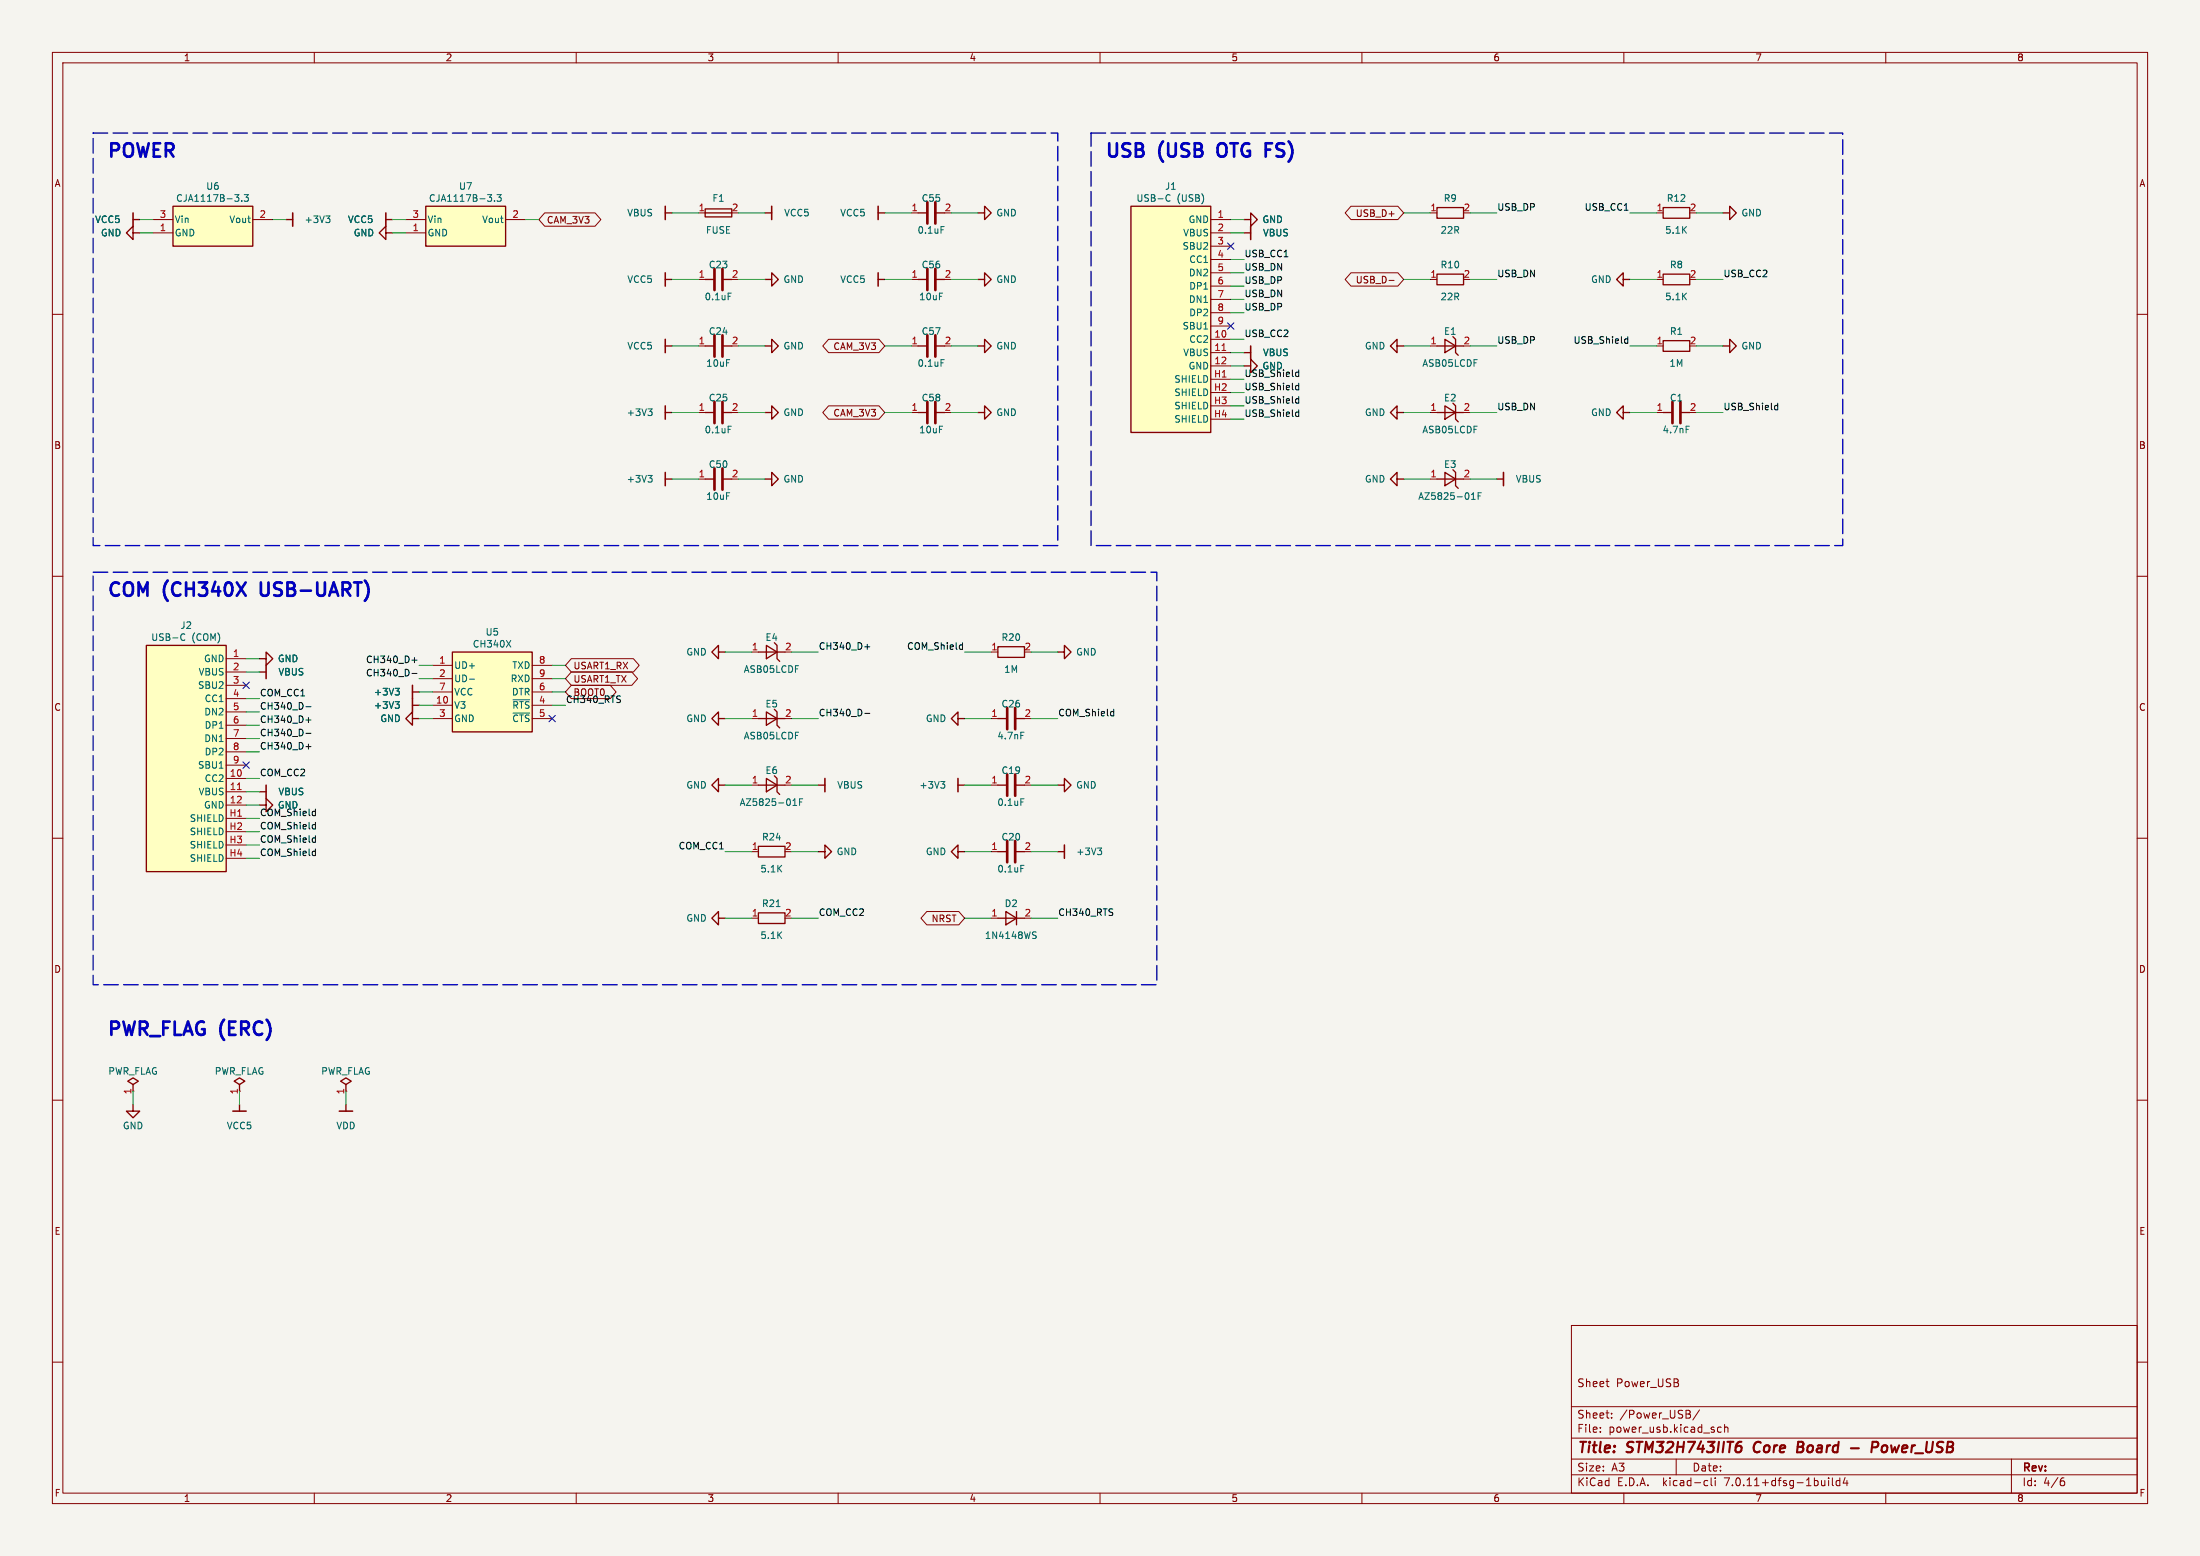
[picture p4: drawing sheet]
<svg xmlns="http://www.w3.org/2000/svg" width="420mm" height="297mm" viewBox="0 0 420 297" stroke-linecap="round" stroke-linejoin="round" font-family="sans-serif">
<path d="M0 0h420v297h-420z" fill="#f5f4ef" stroke="#f5f4ef" stroke-width=".19"/>
<g fill="none" stroke="#840000" stroke-width=".19">
<path d="M10 10h400v277h-400zM12 12h396v273h-396zM60 10v2M110 10v2M160 10v2M210 10v2M260 10v2M310 10v2M360 10v2M257.9 39.4h9l1.1 1.2-1.1 1.3h-9l-1.1-1.3zM10 60h2M29.2 44.5h3.8"/>
<path d="M29.2 41.9h3.8M48.3 41.9h3.8M77.5 44.5h3.8M77.5 41.9h3.8M96.5 41.9h3.8M104 40.6h9.6l1.1 1.3-1.1 1.3h-9.6l-1.1-1.3zM133.3 40.6h1.3M133.3 53.3h1.3M174 40.6h1.3M174 53.3h1.3M231.1 44.5h3.8M231.1 41.9h3.8"/>
<path d="M231.1 47h3.8M231.1 49.5h3.8M231.1 52.1h3.8M231.1 54.6h3.8M231.1 57.2h3.8M231.1 59.7h3.8M257.9 52.1h9l1.1 1.2-1.1 1.3h-9l-1.1-1.3zM265.2 53.5h.9M273 40.6h1.3M273 53.3h1.3M316.2 40.6h1.3M316.2 53.3h1.3"/>
<path d="M408 60h2M133.3 66h1.3M133.3 78.7h1.3M158.2 64.8h9.6l1.1 1.2-1.1 1.3h-9.6l-1.1-1.3zM158.2 77.5h9.6l1.1 1.2-1.1 1.3h-9.6l-1.1-1.3zM174 66h1.3M174 78.7h1.3M231.1 64.8h3.8M231.1 67.3h3.8M231.1 69.9h3.8M231.1 62.2h3.8M231.1 72.4h3.8"/>
<path d="M231.1 74.9h3.8M231.1 77.5h3.8M273 66h1.3M273 78.7h1.3M316.2 66h1.3M316.2 78.7h1.3M133.3 91.4h1.3M231.1 80h3.8M273 91.4h1.3M10 110h2M408 110h2M43.2 125.7h3.8"/>
<path d="M43.2 128.3h3.8M43.2 130.8h3.8M43.2 133.4h3.8M43.2 135.9h3.8M43.2 138.4h3.8M82.5 127h3.9M82.5 134.6h3.9M82.5 129.5h3.9M82.5 137.2h3.9M82.5 132.1h3.9M101.6 127h3.8M101.6 134.6h3.8"/>
<path d="M101.6 129.5h3.8M101.6 137.2h3.8M101.6 132.1h3.8M109.1 130.8h7.4l1.1 1.3-1.1 1.3h-7.4l-1.2-1.3zM109.1 128.3h11.5l1.1 1.2-1.1 1.3h-11.5l-1.2-1.3zM109.1 125.7h11.8l1.1 1.3-1.1 1.3h-11.8l-1.2-1.3zM143.5 137.2h1.3M143.5 124.5h1.3M189.2 137.2h1.3M189.2 124.5h1.3M10 160h2M43.2 148.6h3.8"/>
<path d="M43.2 151.1h3.8M43.2 153.7h3.8M43.2 141h3.8M43.2 143.5h3.8M43.2 146.1h3.8M43.2 156.2h3.8M43.2 158.8h3.8M143.5 149.9h1.3M189.2 149.9h1.3M408 160h2M43.2 161.3h3.8M43.2 163.8h3.8"/>
<path d="M143.5 175.3h1.3M143.5 162.6h1.3M176.9 174h6.1l1.1 1.3-1.1 1.2h-6.1l-1.1-1.2zM189.2 175.3h1.3M189.2 162.6h1.3M10 210h2M408 210h2M10 260h2M300 253h108v32h-108zM408 260h2M300 278.5h108M300 274.5h108"/>
<path d="M300 268.5h108M305.5 273.2v.2M305.5 272.5v.1M306.6 263.7h.6M307 264.7h.2M307.7 270.5v.2M307.7 269.8v.1M320 278.5v3M322.4 269.9a.4 .4 0 0 1 .3 .4 .4 .4 0 0 1-.3 .4M322.5 269.3l.2 .2-.2 .3M324.4 269.1l-1.2 1.9M328.6 272.5l-.4-.1-.3 .3 .1 .6h.6"/>
<path d="M329.2 272.5l.2-.1 .4 .1 .1 .9M329.2 271.9v1.5M384 278.5v6.5M60 285v2M110 285v2M160 285v2M210 285v2M260 285v2M300 281.5h108M310 285v2M325.6 282.6l.4 .1M326 283.5l-.4 .1"/>
<path d="M326.7 282.1v1.3l.2 .2M327.4 282.1v.1M327.4 282.6v1M349.1 282.1v.1M349.1 282.6v1M349.8 282.1v1.3l.2 .2M351.2 282.7l-.4-.1-.3 .3 .2 .6h.5M351.2 282.1v1.5M352.2 282l-.3 1.1h.9M352.6 282.6v1M360 285v2M393.6 282.7h.3l.3 .2-.1 .5-.5 .2"/>
<path d="M394 282.1l-.4 .1"/>
</g>
<path d="M332.1 275.2h.3M332.2 276l.3 .3-.1 .5-.2 .3M335.1 275.5l-.1 .2a1.24 1.24 0 0 0 .1 1.4M343.2 276.2h.6M343.8 276.2l.3 .1M344 275.2h-.7l-.3 2 1-.1M344.1 276.1l-.3 .1M353.3 276.4h1.6M357.4 276.3h.7a.55 .55 0 0 0 .5-.5 .55 .55 0 0 0-.3-.6h-.8l-.3 2M360 275.9a.62 .62 0 0 0-.7 .4v.7l.5 .2" fill="none" stroke="#840000" stroke-width=".4"/>
<g fill="none" stroke="#840000" stroke-width=".3">
<path d="M127 39.4v2.5M147.3 39.4v2.5M167.6 39.4v2.5M25.4 40.6v2.6M55.9 40.6v2.6M73.7 40.6v2.6M127 52.1v2.5M167.6 52.1v2.5M238.8 43.2v2.5M127 64.8v2.5M127 77.5v2.5M238.8 66v2.6"/>
<path d="M127 90.2v2.5M287 90.2v2.5M50.8 127v2.5M78.7 130.8v5.1M50.8 149.9v2.5M157.5 148.6v2.5M182.9 148.6v2.5M203.2 161.3v2.5M44.4 212.1h2.6M64.8 212.1h2.5"/>
</g>
<g fill="none" stroke="#840000" stroke-width=".25">
<path d="M33 39.4h15.3v7.6h-15.3zM81.3 39.4h15.2v7.6h-15.2zM134.6 39.9h5.1v1.5h-5.1zM215.9 39.4h15.2v43.2h-15.2zM274.3 39.6h5.1v2.1h-5.1zM317.5 39.6h5.1v2.1h-5.1zM25.4 44.5v-1.3l-1.3 1.3 1.3 1.2v-1.2h1.3M25.4 41.9h1.3M54.6 41.9h1.3M73.7 44.5v-1.3l-1.3 1.3 1.3 1.2v-1.2h1.2M73.7 41.9h1.2M127 53.3h1.3"/>
<path d="M127 40.6h1.3M134.6 53.3h1.8M134.6 40.6h5.1M137.9 53.3h1.8M146 53.3h1.3v-1.2l1.3 1.2-1.3 1.3v-1.3M146 40.6h1.3M167.6 53.3h1.3M167.6 40.6h1.3M175.3 53.3h1.7M175.3 40.6h1.7M178.6 53.3h1.7M178.6 40.6h1.7"/>
<path d="M186.7 40.6h1.3v-1.2l1.2 1.2-1.2 1.3v-1.3M186.7 53.3h1.3v-1.2l1.2 1.2-1.2 1.3v-1.3M237.5 41.9h1.3v-1.3l1.2 1.3-1.2 1.3v-1.3M237.5 44.5h1.3M274.3 52.3h5.1v2.1h-5.1zM309.9 53.3v-1.2l-1.3 1.2 1.3 1.3v-1.3h1.2M317.5 52.3h5.1v2.1h-5.1zM328.9 40.6h1.3v-1.2l1.3 1.2-1.3 1.3v-1.3M127 78.7h1.3M127 66h1.3M134.6 78.7h1.8M134.6 66h1.8"/>
<path d="M137.9 78.7h1.8M137.9 66h1.8M146 66h1.3v-1.2l1.3 1.2-1.3 1.3v-1.3M146 78.7h1.3v-1.2l1.3 1.2-1.3 1.3v-1.3M175.3 78.7h1.7M175.3 66h1.7M178.6 78.7h1.7M178.6 66h1.7M186.7 66h1.3v-1.2l1.2 1.2-1.2 1.3v-1.3M186.7 78.7h1.3v-1.2l1.2 1.2-1.2 1.3v-1.3M237.5 69.9h1.3v-1.3l1.2 1.3-1.2 1.2v-1.2M237.5 67.3h1.3"/>
<path d="M266.7 66v-1.2l-1.3 1.2 1.3 1.3v-1.3h1.3M266.7 78.7v-1.2l-1.3 1.2 1.3 1.3v-1.3h1.3M274.3 78.7h5.1M274.3 66h5.1M275.8 77.5l2.1 1.2-2.1 1.3zM275.8 64.8l2.1 1.2-2.1 1.3zM277.4 77l.5 .5v2.5l.5 .5M277.4 64.3l.5 .5v2.5l.5 .5M309.9 78.7v-1.2l-1.3 1.2 1.3 1.3v-1.3h1.2M317.5 65h5.1v2.1h-5.1zM317.5 78.7h1.8M320.8 78.7h1.8"/>
<path d="M328.9 66h1.3v-1.2l1.3 1.2-1.3 1.3v-1.3M127 91.4h1.3M134.6 91.4h1.8M137.9 91.4h1.8M146 91.4h1.3v-1.2l1.3 1.2-1.3 1.3v-1.3M266.7 91.4v-1.2l-1.3 1.2 1.3 1.3v-1.3h1.3M274.3 91.4h5.1M275.8 90.2l2.1 1.2-2.1 1.3zM277.4 89.7l.5 .5v2.5l.5 .5M285.7 91.4h1.3M27.9 123.2h15.3v43.2h-15.3zM49.5 125.7h1.3v-1.2l1.3 1.2-1.3 1.3v-1.3"/>
<path d="M49.5 128.3h1.3M78.7 137.2v-1.3l-1.2 1.3 1.2 1.2v-1.2h1.3M78.7 134.6h1.3M78.7 132.1h1.3M86.4 124.5h15.2v15.2h-15.2zM137.2 124.5v-1.3l-1.3 1.3 1.3 1.2v-1.2h1.2M137.2 137.2v-1.3l-1.3 1.3 1.3 1.2v-1.2h1.2M144.8 124.5h5.1M144.8 137.2h5.1M146.3 123.2l2 1.3-2 1.2zM146.3 135.9l2 1.3-2 1.2zM147.8 122.7l.5 .5v2.5l.5 .5"/>
<path d="M147.8 135.4l.5 .5v2.5l.5 .5M182.9 137.2v-1.3l-1.3 1.3 1.3 1.2v-1.2h1.2M190.5 123.4h5.1v2.1h-5.1zM190.5 137.2h1.8M193.8 137.2h1.8M201.9 124.5h1.3v-1.3l1.3 1.3-1.3 1.2v-1.2M49.5 153.7h1.3v-1.3l1.3 1.3-1.3 1.2v-1.2M49.5 151.1h1.3M137.2 149.9v-1.3l-1.3 1.3 1.3 1.2v-1.2h1.2M144.8 149.9h5.1M146.3 148.6l2 1.3-2 1.2zM147.8 148.1l.5 .5v2.5l.5 .5"/>
<path d="M156.2 149.9h1.3M182.9 149.9h1.2M190.5 149.9h1.8M193.8 149.9h1.8M201.9 149.9h1.3v-1.3l1.3 1.3-1.3 1.2v-1.2M137.2 175.3v-1.3l-1.3 1.3 1.3 1.2v-1.2h1.2M144.8 174.2h5.1v2.1h-5.1zM144.8 161.5h5.1v2.1h-5.1zM156.2 162.6h1.3v-1.3l1.2 1.3-1.2 1.2v-1.2M182.9 162.6v-1.3l-1.3 1.3 1.3 1.2v-1.2h1.2M190.5 175.3h5.1M190.5 162.6h1.8"/>
<path d="M192 174l2.1 1.3-2.1 1.2zM193.8 162.6h1.8M194.1 174v2.5M201.9 162.6h1.3M25.4 207l1-.6-1-.7-1 .7 1 .6v1.3M25.4 210.8v1.3h1.3l-1.3 1.3-1.3-1.3h1.3M45.7 207l1-.6-1-.7-1 .7 1 .6v1.3M45.7 210.8v1.3M66 207l1.1-.6-1.1-.7-1 .7 1 .6v1.3M66 210.8v1.3"/>
</g>
<g fill="#ffffc2" stroke="#ffffc2" stroke-width=".19">
<path d="M86.4 124.5h15.2v15.2h-15.2z"/>
<path d="M33 39.4h15.3v7.6h-15.3z"/>
<path d="M27.9 123.2h15.3v43.2h-15.3z"/>
<path d="M81.3 39.4h15.2v7.6h-15.2z"/>
<path d="M215.9 39.4h15.2v43.2h-15.2z"/>
</g>
<g fill="none" stroke="#006464" stroke-width=".19">
<path d="M44.8 37.2h.8l-.4 .4M45.5 37.8v.5M46.1 38.3v.1M46.6 37.2h.8l-.4 .4 .4 .2v.5l-.2 .1-.6-.1M93.1 37.2h.8l-.5 .4M93.8 37.8v.5M94.4 38.3v.1M94.9 37.2h.8l-.5 .4 .4 .2v.5l-.2 .1-.5-.1M222.8 37.2l.6 .1M223.4 38.3l-.6 .1M62.2 41.2h.8l-.4 .5M62.7 41.7l.3 .2v.3l-.3 .3"/>
<path d="M139 56h.6M179.6 43.3h.6M123.7 78h.8l-.4 .5M124.2 78.5l.3 .3v.3l-.3 .2M179.6 68.7h.6M123.7 90.7h.8l-.4 .5M124.2 91.2l.3 .3v.3l-.3 .2M139 81.4h.6M280.9 95.3h.7M281 94.4l.3-.3v1.2M282.2 94.7h.4M282.8 94.1h-.6v1.2"/>
<path d="M321.9 81.4h.6M34.7 121l.6 .1M35.3 122.1l-.6 .1M75.4 133.9h.8l-.4 .5M75.4 131.4h.8l-.4 .5M76 134.4l.2 .3v.3l-.2 .2M76 131.9l.2 .2v.3l-.2 .3M89.6 129.6h1M96.7 122.2l.8 1.3M97.5 122.2l-.8 1.3M97.9 133.6h3.2M97.9 136.1h3.2"/>
<path d="M194.9 139.8h.6M151.4 153.7h.7M151.5 152.8l.2-.3v1.2M152.6 153.1h.5M153.2 152.5h-.6v1.2M179.6 149.2h.8l-.5 .5M180.1 149.7l.3 .2v.3l-.3 .2M194.9 152.5h.6M148.2 173h.7M194.9 165.2h.6M197.3 178.5l.4 .1 .1 .3-.2 .2h-.3M197.3 177.9h.5"/>
<path d="M209.5 161.9h.8l-.4 .5M210.1 162.4l.2 .2v.3l-.2 .2"/>
</g>
<path d="M233.3 66.9h.7M45.3 150.7h.8" fill="none" stroke="#a90000" stroke-width=".19"/>
<g fill="none" stroke="#840000" stroke-width=".51">
<path d="M177 38.6v4.1M178.6 38.6v4.1M136.4 51.3v4.1M137.9 51.3v4.1M177 51.3v4.1M178.6 51.3v4.1M136.4 64v4.1M136.4 76.7v4.1M137.9 64v4.1M137.9 76.7v4.1M177 64v4.1M177 76.7v4.1"/>
<path d="M178.6 64v4.1M178.6 76.7v4.1M319.3 76.7v4.1M320.8 76.7v4.1M136.4 89.4v4.1M137.9 89.4v4.1M192.3 135.1v4.1M193.8 135.1v4.1M192.3 147.8v4.1M193.8 147.8v4.1M192.3 160.5v4.1M193.8 160.5v4.1"/>
</g>
<g fill="none" stroke="#0f0f0f" stroke-width=".19">
<path d="M247.4 74.4h.5M247.4 73.6h.5M247.4 71.8h.5M247.4 71.1h.5M247.4 76.9h.5M247.4 76.2h.5M247.4 79.4h.5M247.4 78.7h.5M247.9 70.6v1.3M247.9 73.1v1.3M247.9 75.7v1.3M247.9 78.2v1.3"/>
<path d="M310.3 65.5h.4M310.3 64.7h.4M310.7 64.3v1.2M338.9 78.2h.5M338.9 77.4h.5M339.4 77v1.2M58.4 140h1M58.4 137.4h1M58.4 134.9h1M58.9 136.9v1M78.6 126h1M78.6 128.5h1"/>
<path d="M79.1 125.5v1M165.1 136.2h.9M165.1 123.5h.9M165.6 123v.9M183.4 123.1l.3 .1M183.7 122.7v1.2M183.7 123.9h-.3M212.3 135.8l.3 .1M212.6 135.4v1.2M212.6 136.6h-.3M58.4 142.5h1M58.9 142v1"/>
<path d="M59.9 159.9l.3 .1M59.9 157.4l.3 .1M59.9 154.9h.3M60.2 154.4v1.3M60.2 157v1.2M60.2 159.5v1.3M60.2 158.2h-.3M60.2 155.6l-.3 .1M59.9 162.5h.3M60.2 162v1.3M60.2 163.3h-.3M60.2 160.7l-.3 .1"/>
</g>
<path d="M232.8 27.5a1.81 1.81 0 0 0 0 2.3M49.8 111.2v2l.1 .3" fill="none" stroke="#0000c2" stroke-width=".51"/>
<path d="M17.8 25.4h184.1v78.7h-184.1v-78.7M208.3 25.4h143.5v78.7h-143.5v-78.7M17.8 109.2h203v78.8h-203v-78.8" fill="none" stroke="#0000c2" stroke-width=".25" stroke-dasharray="2.8 1"/>
<g fill="none" stroke="#009600" stroke-width=".19">
<path d="M26.7 44.5h2.5M26.7 41.9h2.5M52.1 41.9h2.5M74.9 44.5h2.6M74.9 41.9h2.6M100.3 41.9h2.6M128.3 40.6h5M128.3 53.3h5M141 40.6h5M141 53.3h5M168.9 40.6h5.1M168.9 53.3h5.1"/>
<path d="M181.6 40.6h5.1M181.6 53.3h5.1M234.9 44.5h2.6M234.9 49.5h2.6M234.9 54.6h2.6M234.9 57.2h2.6M234.9 59.7h2.6M234.9 52.1h2.6M234.9 41.9h2.6M268 40.6h5M268 53.3h5M280.7 40.6h5"/>
<path d="M280.7 53.3h5M311.1 40.6h5.1M311.1 53.3h5.1M323.8 40.6h5.1M323.8 53.3h5.1M128.3 66h5M128.3 78.7h5M141 66h5M141 78.7h5M168.9 66h5.1M168.9 78.7h5.1M181.6 66h5.1"/>
<path d="M181.6 78.7h5.1M234.9 77.5h2.6M234.9 74.9h2.6M234.9 72.4h2.6M234.9 69.9h2.6M234.9 67.3h2.6M234.9 64.8h2.6M268 66h5M268 78.7h5M280.7 66h5M280.7 78.7h5M311.1 66h5.1"/>
<path d="M311.1 78.7h5.1M323.8 66h5.1M323.8 78.7h5.1M128.3 91.4h5M141 91.4h5M234.9 80h2.6M268 91.4h5M280.7 91.4h5M47 133.4h2.5M47 128.3h2.5M47 135.9h2.5M47 125.7h2.5"/>
<path d="M47 138.4h2.5M80 137.2h2.5M80 132.1h2.5M80 127h2.5M80 134.6h2.5M80 129.5h2.5M105.4 132.1h2.5M105.4 127h2.5M105.4 134.6h2.5M105.4 129.5h2.5M138.4 137.2h5.1M138.4 124.5h5.1"/>
<path d="M151.1 137.2h5.1M151.1 124.5h5.1M184.1 137.2h5.1M184.1 124.5h5.1M196.8 137.2h5.1M196.8 124.5h5.1M47 158.8h2.5M47 156.2h2.5M47 143.5h2.5M47 153.7h2.5M47 151.1h2.5M47 148.6h2.5"/>
<path d="M47 141h2.5M138.4 149.9h5.1M151.1 149.9h5.1M184.1 149.9h5.1M196.8 149.9h5.1M47 163.8h2.5M47 161.3h2.5M138.4 162.6h5.1M138.4 175.3h5.1M151.1 162.6h5.1M151.1 175.3h5.1M184.1 162.6h5.1"/>
<path d="M184.1 175.3h5.1M196.8 162.6h5.1M196.8 175.3h5.1M25.4 208.3v2.5M45.7 208.3v2.5M66 208.3v2.5"/>
</g>
<path d="M234.3 46.4l1.3 1.2M235.6 46.4l-1.3 1.2M234.3 61.6l1.3 1.2M235.6 61.6l-1.3 1.2M46.4 130.2l1.2 1.2M47.6 130.2l-1.2 1.2M104.8 136.6l1.2 1.2M106 136.6l-1.2 1.2M46.4 145.4l1.2 1.3M47.6 145.4l-1.2 1.3" fill="none" stroke="#000084" stroke-width=".19"/>
<g font-size="3.5" fill="#0000c2">
<text x="20.3" y="30.2">POWER</text>
<text x="210.8" y="30.2">USB</text>
<text x="221.4" y="30.2">(USB</text>
<text x="233.7" y="30.2">OTG FS)</text>
<text x="20.3" y="114.1">COM</text>
<text x="31.4" y="114.1">(CH340X</text>
<text x="50.9" y="114.1">USB-UART)</text>
<text x="20.3" y="197.9">PWR_FLAG (ERC)</text>
</g>
<g font-size="2.8" fill="#840000">
<text x="301" y="277.9">Title:</text>
<text x="310.6" y="277.9">STM32H743IIT6</text>
<text x="335.6" y="277.9">Core</text>
<text x="344.7" y="277.9">Board</text>
<text x="360.5" y="277.9">Power_USB</text>
</g>
<g font-size="2.1" fill="#840000">
<text x="301" y="265">Sheet</text>
<text x="308.5" y="265">Power_USB</text>
<text x="301" y="273.7">File:</text>
<text x="301" y="271">Sheet:</text>
<text x="307.1" y="273.7">power_usb.kicad_sch</text>
<text x="309.2" y="271">/Power_USB/</text>
<text x="301" y="281.1">Size:</text>
<text x="307.6" y="281.1">A3</text>
<text x="323" y="281.1">Date:</text>
<text x="386" y="281.3">Rev:</text>
<text x="301" y="283.9">KiCad</text>
<text x="308.7" y="283.9">E.D.A.</text>
<text x="317.6" y="283.9">kicad-cli</text>
<text x="329.5" y="283.9">7.0.11+dfsg-1build4</text>
<text x="386" y="283.9">Id:</text>
<text x="390.1" y="283.9">4/6</text>
</g>
<g font-size="1.8" fill="#840000">
<text x="35" y="11.9">1</text>
<text x="85" y="11.9">2</text>
<text x="135" y="11.9">3</text>
<text x="185" y="11.9">4</text>
<text x="235" y="11.9">5</text>
<text x="285" y="11.9">6</text>
<text x="335" y="11.9">7</text>
<text x="385" y="11.9">8</text>
<text x="10.3" y="35.9">A</text>
<text x="408.3" y="35.9">A</text>
<text x="258.7" y="41.6">USB_D+</text>
<text x="104.3" y="42.9">CAM_3V3</text>
<text x="258.7" y="54.3">USB_D-</text>
<text x="159" y="67">CAM_3V3</text>
<text x="159" y="79.7">CAM_3V3</text>
<text x="10.3" y="85.9">B</text>
<text x="408.2" y="85.9">B</text>
<text x="109.4" y="130.5">USART1_TX</text>
<text x="109.4" y="128">USART1_RX</text>
<text x="10.3" y="135.9">C</text>
<text x="408.2" y="135.9">C</text>
<text x="177.7" y="176.2">NRST</text>
<text x="10.3" y="185.9">D</text>
<text x="408.2" y="185.9">D</text>
<text x="10.3" y="235.9">E</text>
<text x="408.3" y="235.9">E</text>
<text x="10.3" y="285.9">F</text>
<text x="35" y="286.9">1</text>
<text x="85" y="286.9">2</text>
<text x="135" y="286.9">3</text>
<text x="185" y="286.9">4</text>
<text x="235" y="286.9">5</text>
<text x="285" y="286.9">6</text>
<text x="335" y="286.9">7</text>
<text x="385" y="286.9">8</text>
<text x="408.3" y="285.9">F</text>
</g>
<g font-size="1.8" fill="#a90000">
<text x="30.4" y="41.7">3</text>
<text x="49.5" y="41.7">2</text>
<text x="78.7" y="41.7">3</text>
<text x="97.7" y="41.7">2</text>
<text x="133.3" y="40.4">1</text>
<text x="139.6" y="40.4">2</text>
<text x="173.9" y="40.4">1</text>
<text x="180.3" y="40.4">2</text>
<text x="232.3" y="41.7">1</text>
<text x="273" y="40.4">1</text>
<text x="279.3" y="40.4">2</text>
<text x="316.2" y="40.4">1</text>
<text x="322.5" y="40.4">2</text>
<text x="30.4" y="44.2">1</text>
<text x="78.7" y="44.2">1</text>
<text x="232.3" y="44.2">2</text>
<text x="232.3" y="46.7">3</text>
<text x="133.3" y="53.1">1</text>
<text x="139.6" y="53.1">2</text>
<text x="173.9" y="53.1">1</text>
<text x="180.3" y="53.1">2</text>
<text x="232.3" y="49.3">4</text>
<text x="232.3" y="51.8">5</text>
<text x="273" y="53.1">1</text>
<text x="279.3" y="53.1">2</text>
<text x="316.2" y="53.1">1</text>
<text x="322.5" y="53.1">2</text>
<text x="232.3" y="54.4">6</text>
<text x="232.3" y="56.9">7</text>
<text x="232.3" y="59.4">8</text>
<text x="133.3" y="65.8">1</text>
<text x="139.6" y="65.8">2</text>
<text x="173.9" y="65.8">1</text>
<text x="180.3" y="65.8">2</text>
<text x="231.7" y="64.5">10</text>
<text x="232.3" y="62">9</text>
<text x="273" y="65.8">1</text>
<text x="279.3" y="65.8">2</text>
<text x="316.2" y="65.8">1</text>
<text x="322.5" y="65.8">2</text>
<text x="231.7" y="67.1">11</text>
<text x="231.7" y="69.6">12</text>
<text x="231.7" y="72.1">H1</text>
<text x="231.7" y="74.7">H2</text>
<text x="231.7" y="77.2">H3</text>
<text x="133.3" y="78.5">1</text>
<text x="139.6" y="78.5">2</text>
<text x="173.9" y="78.5">1</text>
<text x="180.3" y="78.5">2</text>
<text x="231.7" y="79.8">H4</text>
<text x="273" y="78.5">1</text>
<text x="279.3" y="78.5">2</text>
<text x="316.2" y="78.5">1</text>
<text x="322.5" y="78.5">2</text>
<text x="133.3" y="91.2">1</text>
<text x="139.6" y="91.2">2</text>
<text x="273" y="91.2">1</text>
<text x="279.3" y="91.2">2</text>
<text x="44.4" y="125.5">1</text>
<text x="143.4" y="124.2">1</text>
<text x="149.8" y="124.2">2</text>
<text x="189.2" y="124.2">1</text>
<text x="195.5" y="124.2">2</text>
<text x="44.4" y="128">2</text>
<text x="44.4" y="130.6">3</text>
<text x="83.7" y="126.7">1</text>
<text x="83.7" y="129.3">2</text>
<text x="83.7" y="131.8">7</text>
<text x="102.8" y="131.8">6</text>
<text x="102.8" y="126.7">8</text>
<text x="102.8" y="129.3">9</text>
<text x="44.4" y="133.1">4</text>
<text x="44.4" y="135.6">5</text>
<text x="83.1" y="134.4">10</text>
<text x="83.7" y="136.9">3</text>
<text x="102.8" y="134.4">4</text>
<text x="102.8" y="136.9">5</text>
<text x="143.4" y="136.9">1</text>
<text x="149.8" y="136.9">2</text>
<text x="189.2" y="136.9">1</text>
<text x="195.5" y="136.9">2</text>
<text x="44.4" y="138.2">6</text>
<text x="44.4" y="140.7">7</text>
<text x="44.4" y="143.3">8</text>
<text x="43.8" y="148.3">10</text>
<text x="44.4" y="145.8">9</text>
<text x="143.4" y="149.6">1</text>
<text x="149.8" y="149.6">2</text>
<text x="189.2" y="149.6">1</text>
<text x="195.5" y="149.6">2</text>
<text x="43.7" y="156">H1</text>
<text x="43.8" y="150.9">11</text>
<text x="43.8" y="153.4">12</text>
<text x="43.7" y="158.5">H2</text>
<text x="43.7" y="161">H3</text>
<text x="43.7" y="163.6">H4</text>
<text x="143.4" y="162.3">1</text>
<text x="149.8" y="162.3">2</text>
<text x="189.2" y="162.3">1</text>
<text x="195.5" y="162.3">2</text>
<text x="143.4" y="175">1</text>
<text x="149.8" y="175">2</text>
<text x="189.2" y="175">1</text>
<text x="195.5" y="175">2</text>
<text x="25.1" y="209" transform="rotate(-90 25.1 209)">1</text>
<text x="45.5" y="209" transform="rotate(-90 45.5 209)">1</text>
<text x="65.8" y="209" transform="rotate(-90 65.8 209)">1</text>
</g>
<g font-size="1.8" fill="#006464">
<text x="33.5" y="38.7">CJA1117B-3.3</text>
<text x="39.3" y="36.4">U6</text>
<text x="81.8" y="38.7">CJA1117B-3.3</text>
<text x="87.5" y="36.4">U7</text>
<text x="119.6" y="41.5">VBUS</text>
<text x="135.9" y="38.7">F1</text>
<text x="149.6" y="41.5">VCC5</text>
<text x="160.3" y="41.5">VCC5</text>
<text x="175.9" y="38.7">C55</text>
<text x="190.1" y="41.5">GND</text>
<text x="216.9" y="38.7">USB-C</text>
<text x="222.3" y="36.4">J1</text>
<text x="224.7" y="38.7">(USB)</text>
<text x="275.5" y="38.7">R9</text>
<text x="318.1" y="38.7">R12</text>
<text x="332.4" y="41.5">GND</text>
<text x="18.1" y="42.8">VCC5</text>
<text x="19.2" y="45.3">GND</text>
<text x="33.3" y="45.3">GND</text>
<text x="33.3" y="42.8">Vin</text>
<text x="43.7" y="42.8">Vout</text>
<text x="58" y="42.8">+3V3</text>
<text x="66.3" y="42.8">VCC5</text>
<text x="67.4" y="45.3">GND</text>
<text x="81.5" y="45.3">GND</text>
<text x="81.5" y="42.8">Vin</text>
<text x="92" y="42.8">Vout</text>
<text x="134.7" y="44.8">FUSE</text>
<text x="175.1" y="44.8">0.1uF</text>
<text x="225.7" y="47.9">SBU2</text>
<text x="225.8" y="45.3">VBUS</text>
<text x="226.8" y="42.8">GND</text>
<text x="240.9" y="42.8">GND</text>
<text x="241" y="45.3">VBUS</text>
<text x="274.9" y="44.8">22R</text>
<text x="317.8" y="44.8">5.1K</text>
<text x="135.2" y="51.4">C23</text>
<text x="175.9" y="51.4">C56</text>
<text x="226.9" y="52.9">DN2</text>
<text x="226.9" y="50.4">CC1</text>
<text x="274.9" y="51.4">R10</text>
<text x="318.7" y="51.4">R8</text>
<text x="119.7" y="54.2">VCC5</text>
<text x="134.4" y="57.5">0.1uF</text>
<text x="149.5" y="54.2">GND</text>
<text x="160.3" y="54.2">VCC5</text>
<text x="175.4" y="57.5">10uF</text>
<text x="190.1" y="54.2">GND</text>
<text x="226.9" y="58">DN1</text>
<text x="226.9" y="55.5">DP1</text>
<text x="274.9" y="57.5">22R</text>
<text x="303.7" y="54.2">GND</text>
<text x="317.8" y="57.5">5.1K</text>
<text x="135.2" y="64.1">C24</text>
<text x="175.9" y="64.1">C57</text>
<text x="225.7" y="63.1">SBU1</text>
<text x="226.9" y="65.6">CC2</text>
<text x="226.9" y="60.6">DP2</text>
<text x="275.6" y="64.1">E1</text>
<text x="318.7" y="64.1">R1</text>
<text x="119.7" y="66.9">VCC5</text>
<text x="134.7" y="70.2">10uF</text>
<text x="149.5" y="66.9">GND</text>
<text x="175.1" y="70.2">0.1uF</text>
<text x="190.1" y="66.9">GND</text>
<text x="225.8" y="68.2">VBUS</text>
<text x="226.8" y="70.7">GND</text>
<text x="240.9" y="70.7">GND</text>
<text x="241" y="68.2">VBUS</text>
<text x="260.5" y="66.9">GND</text>
<text x="271.4" y="70.2">ASB05LCDF</text>
<text x="318.6" y="70.2">1M</text>
<text x="332.4" y="66.9">GND</text>
<text x="135.2" y="76.8">C25</text>
<text x="175.9" y="76.8">C58</text>
<text x="224.1" y="73.3">SHIELD</text>
<text x="224.1" y="75.8">SHIELD</text>
<text x="275.6" y="76.8">E2</text>
<text x="318.7" y="76.8">C1</text>
<text x="119.5" y="79.6">+3V3</text>
<text x="134.4" y="82.9">0.1uF</text>
<text x="149.5" y="79.6">GND</text>
<text x="175.4" y="82.9">10uF</text>
<text x="190.1" y="79.6">GND</text>
<text x="224.1" y="78.3">SHIELD</text>
<text x="224.1" y="80.9">SHIELD</text>
<text x="260.5" y="79.6">GND</text>
<text x="271.4" y="82.9">ASB05LCDF</text>
<text x="303.7" y="79.6">GND</text>
<text x="317.3" y="82.9">4.7nF</text>
<text x="135.2" y="89.5">C50</text>
<text x="275.6" y="89.5">E3</text>
<text x="119.5" y="92.3">+3V3</text>
<text x="134.7" y="95.6">10uF</text>
<text x="149.5" y="92.3">GND</text>
<text x="260.5" y="92.3">GND</text>
<text x="270.6" y="95.6">AZ5825-01F</text>
<text x="289.3" y="92.3">VBUS</text>
<text x="28.8" y="122.5">USB-C</text>
<text x="34.4" y="120.2">J2</text>
<text x="36.6" y="122.5">(COM)</text>
<text x="90.2" y="123.8">CH340X</text>
<text x="92.6" y="121.5">U5</text>
<text x="130.9" y="125.3">GND</text>
<text x="146" y="122.5">E4</text>
<text x="191.1" y="122.5">R20</text>
<text x="205.4" y="125.3">GND</text>
<text x="37.7" y="131.7">SBU2</text>
<text x="37.8" y="129.1">VBUS</text>
<text x="38.9" y="126.6">GND</text>
<text x="53" y="126.6">GND</text>
<text x="53.1" y="129.1">VBUS</text>
<text x="86.6" y="127.9">UD+</text>
<text x="86.6" y="130.4">UD-</text>
<text x="97.4" y="130.4">RXD</text>
<text x="97.7" y="127.9">TXD</text>
<text x="141.9" y="128.6">ASB05LCDF</text>
<text x="191.6" y="128.6">1M</text>
<text x="38.9" y="136.8">DN2</text>
<text x="39" y="134.2">CC1</text>
<text x="71.3" y="135.5">+3V3</text>
<text x="71.3" y="132.9">+3V3</text>
<text x="86.6" y="135.5">V3</text>
<text x="86.6" y="132.9">VCC</text>
<text x="97.6" y="132.9">DTR</text>
<text x="97.7" y="135.5">~{RTS}</text>
<text x="146" y="135.2">E5</text>
<text x="191.1" y="135.2">C26</text>
<text x="38.9" y="141.8">DN1</text>
<text x="39" y="139.3">DP1</text>
<text x="72.5" y="138">GND</text>
<text x="86.6" y="138">GND</text>
<text x="97.7" y="138">~{CTS}</text>
<text x="130.9" y="138">GND</text>
<text x="141.9" y="141.3">ASB05LCDF</text>
<text x="176.7" y="138">GND</text>
<text x="190.3" y="141.3">4.7nF</text>
<text x="37.7" y="146.9">SBU1</text>
<text x="39" y="149.5">CC2</text>
<text x="39" y="144.4">DP2</text>
<text x="146" y="147.9">E6</text>
<text x="191.1" y="147.9">C19</text>
<text x="37.8" y="152">VBUS</text>
<text x="38.9" y="154.5">GND</text>
<text x="53" y="154.5">GND</text>
<text x="53.1" y="152">VBUS</text>
<text x="130.9" y="150.7">GND</text>
<text x="141.1" y="154">AZ5825-01F</text>
<text x="159.7" y="150.7">VBUS</text>
<text x="175.4" y="150.7">+3V3</text>
<text x="190.3" y="154">0.1uF</text>
<text x="205.4" y="150.7">GND</text>
<text x="36.1" y="157.1">SHIELD</text>
<text x="36.1" y="159.6">SHIELD</text>
<text x="145.4" y="160.6">R24</text>
<text x="191.1" y="160.6">C20</text>
<text x="36.1" y="162.2">SHIELD</text>
<text x="36.1" y="164.7">SHIELD</text>
<text x="145.1" y="166.7">5.1K</text>
<text x="159.6" y="163.4">GND</text>
<text x="176.7" y="163.4">GND</text>
<text x="190.3" y="166.7">0.1uF</text>
<text x="205.4" y="163.4">+3V3</text>
<text x="145.4" y="173.3">R21</text>
<text x="191.7" y="173.3">D2</text>
<text x="130.9" y="176.1">GND</text>
<text x="145.1" y="179.4">5.1K</text>
<text x="187.9" y="179.4">1N4148WS</text>
<text x="20.6" y="205.3">PWR_FLAG</text>
<text x="40.9" y="205.3">PWR_FLAG</text>
<text x="61.2" y="205.3">PWR_FLAG</text>
<text x="23.4" y="215.7">GND</text>
<text x="43.2" y="215.7">VCC5</text>
<text x="64.1" y="215.7">VDD</text>
</g>
<g font-size="1.8" fill="#0f0f0f">
<text x="285.8" y="40.3">USB_DP</text>
<text x="302.4" y="40.3">USB_CC1</text>
<text x="237.5" y="49.2">USB_CC1</text>
<text x="237.5" y="51.7">USB_DN</text>
<text x="285.8" y="53">USB_DN</text>
<text x="328.9" y="53">USB_CC2</text>
<text x="237.5" y="56.8">USB_DN</text>
<text x="237.5" y="54.3">USB_DP</text>
<text x="237.5" y="59.3">USB_DP</text>
<text x="237.5" y="64.4">USB_CC2</text>
<text x="285.8" y="65.7">USB_DP</text>
<text x="300.3" y="65.7">USB_Shield</text>
<text x="237.5" y="74.6">USB_Shield</text>
<text x="237.5" y="72">USB_Shield</text>
<text x="237.5" y="77.1">USB_Shield</text>
<text x="237.5" y="79.7">USB_Shield</text>
<text x="285.8" y="78.4">USB_DN</text>
<text x="328.9" y="78.4">USB_Shield</text>
<text x="156.2" y="124.1">CH340_D+</text>
<text x="173.1" y="124.1">COM_Shield</text>
<text x="69.8" y="126.7">CH340_D+</text>
<text x="69.8" y="129.2">CH340_D-</text>
<text x="49.5" y="133">COM_CC1</text>
<text x="49.5" y="135.5">CH340_D-</text>
<text x="107.9" y="134.3">CH340_RTS</text>
<text x="109.4" y="133">BOOT0</text>
<text x="156.2" y="136.8">CH340_D-</text>
<text x="201.9" y="136.8">COM_Shield</text>
<text x="49.5" y="143.2">CH340_D+</text>
<text x="49.5" y="140.6">CH340_D-</text>
<text x="49.5" y="138.1">CH340_D+</text>
<text x="49.5" y="148.2">COM_CC2</text>
<text x="49.5" y="155.9">COM_Shield</text>
<text x="49.5" y="160.9">COM_Shield</text>
<text x="49.5" y="158.4">COM_Shield</text>
<text x="49.5" y="163.5">COM_Shield</text>
<text x="129.5" y="162.2">COM_CC1</text>
<text x="156.2" y="174.9">COM_CC2</text>
<text x="201.9" y="174.9">CH340_RTS</text>
</g>
</svg>
